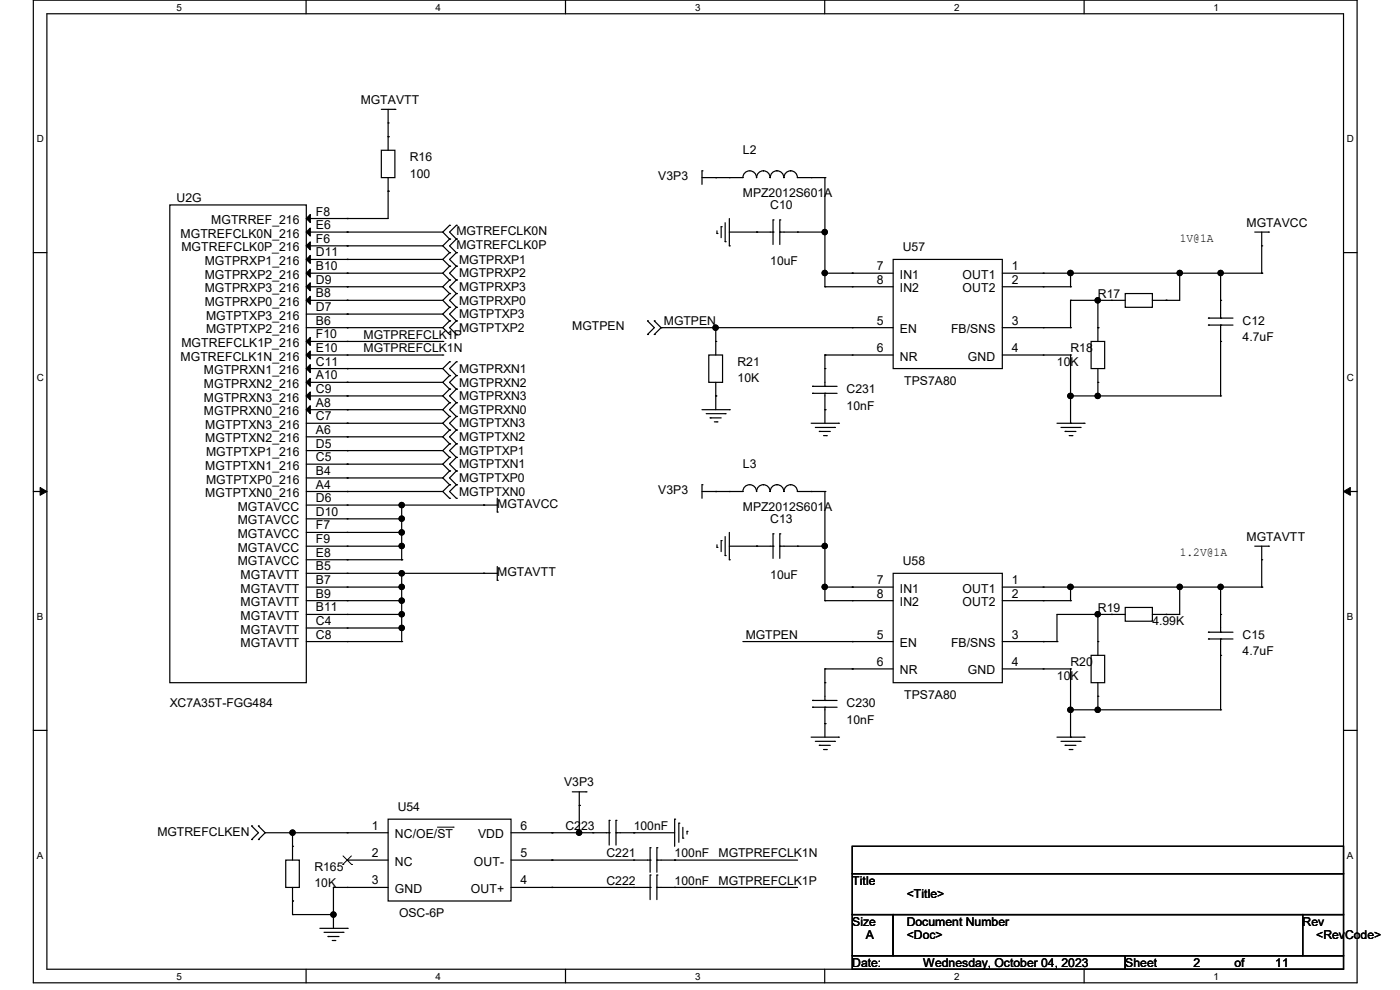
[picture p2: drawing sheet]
<svg xmlns="http://www.w3.org/2000/svg" width="297mm" height="210mm" viewBox="0 0 297 210" stroke-linecap="round" stroke-linejoin="round" font-family="sans-serif">
<path d="M7.1 0h280.8v208.5h-280.8zM9.9 2.9h275.1v202.7h-275.1z" fill="none" stroke="#000" stroke-width=".25"/>
<g fill="#fff">
<path d="M37.4 .3h1.2v2.4h-1.2z"/>
<path d="M37.4 205.9h1.2v2.3h-1.2z"/>
</g>
<path d="M64.9 0v2.9M64.9 205.6v2.9" fill="none" stroke="#000" stroke-width=".25"/>
<g fill="#fff">
<path d="M92.4 .3h1.2v2.4h-1.2z"/>
<path d="M92.4 205.9h1.2v2.3h-1.2z"/>
</g>
<path d="M120 0v2.9M120 205.6v2.9" fill="none" stroke="#000" stroke-width=".25"/>
<g fill="#fff">
<path d="M147.4 .3h1.2v2.4h-1.2z"/>
<path d="M147.4 205.9h1.2v2.3h-1.2z"/>
</g>
<path d="M175 0v2.9M175 205.6v2.9" fill="none" stroke="#000" stroke-width=".25"/>
<g fill="#fff">
<path d="M202.4 .3h1.2v2.4h-1.2z"/>
<path d="M202.4 205.9h1.2v2.3h-1.2z"/>
</g>
<path d="M230 0v2.9M230 205.6v2.9" fill="none" stroke="#000" stroke-width=".25"/>
<g fill="#fff">
<path d="M257.5 .3h1.1v2.4h-1.1z"/>
<path d="M257.5 205.9h1.1v2.3h-1.1z"/>
<path d="M7.8 28.2h1.5v2.4h-1.5z"/>
<path d="M285.7 28.2h1.5v2.4h-1.5z"/>
<path d="M7.8 78.9h1.5v2.3h-1.5z"/>
<path d="M285.7 78.9h1.5v2.3h-1.5z"/>
</g>
<path d="M7.1 53.6h2.8M285 53.6h2.9" fill="none" stroke="#000" stroke-width=".25"/>
<g fill="#fff">
<path d="M7.8 129.6h1.3v2.3h-1.3z"/>
<path d="M285.7 129.6h1.4v2.3h-1.4z"/>
</g>
<path d="M7.1 104.3h2.8M285 104.3h2.9" fill="none" stroke="#000" stroke-width=".25"/>
<path d="M8.5 103.4l1.4 .9-1.4 .8zM285 104.3l1.5-.9v1.7z" fill="#000" stroke="#000" stroke-width=".21"/>
<g fill="#fff">
<path d="M7.8 180.3h1.3v2.3h-1.3z"/>
<path d="M285.7 180.3h1.4v2.3h-1.4z"/>
</g>
<g fill="none" stroke="#000" stroke-width=".25">
<path d="M80.9 31.9h2.9v5.8h-2.9zM80.9 23.2h2.9M82.3 26.1h.1M82.3 29h.1M82.3 23.2v8.7M82.3 37.7v8.7h-17.3M83.8 23.2h.1M148.9 36.2h.1M148.9 37.7h8.7a1.44 1.44 0 0 1 1.4-1.5 1.44 1.44 0 0 1 1.5 1.5M148.9 36.2v2.9M151.8 37.7h.1M154.7 37.7h.1"/>
<path d="M163.4 37.7a1.42 1.42 0 0 0-1.4-1.5 1.42 1.42 0 0 0-1.5 1.5M166.3 37.7a1.43 1.43 0 0 0-1.5-1.5 1.42 1.42 0 0 0-1.4 1.5M172.1 37.7h.1M175 37.7h-5.8a1.42 1.42 0 0 0-1.4-1.5 1.42 1.42 0 0 0-1.5 1.5M175 37.7h.1M175 37.7v23.1M36 43.5h29v101.3h-29zM65 49.2h28.9M65 52.2h28.9M65 55h28.9M65 58h28.9M73.7 46.4h.1"/>
<path d="M73.7 49.2h.1M73.7 52.2h.1M73.7 55h.1M73.7 58h.1M82.3 40.6h.1M93.9 49.2l1.5 1.5M93.9 52.2l1.5 1.4M93.9 55l1.5 1.5M93.9 58l1.5 1.4M95.4 47.8h.1M95.4 50.7h.1M95.4 53.6h.1"/>
<path d="M95.4 56.5h.1M95.4 59.4h.1M95.4 47.8l-1.5 1.4M95.4 50.7l-1.5 1.5M95.4 53.6l-1.5 1.4M95.4 56.5l-1.5 1.5M95.4 59.4l-1.5 1.4M96.8 50.7h.1M96.8 47.8h.1M96.8 53.6h.1M96.8 56.5h.1M96.8 59.4h.1"/>
<path d="M96.8 47.8l-1.4 1.4 1.4 1.5M96.8 50.7l-1.4 1.5 1.4 1.4M96.8 53.6l-1.4 1.4 1.4 1.5M96.8 56.5l-1.4 1.5 1.4 1.4M96.8 59.4l-1.4 1.4 1.4 1.5M152.1 49.5h.1M152.1 49v.5M153 48.1h.1M153 48.1v2.3M153.8 51.3h.1M153.8 47.2v4.1M154.7 52.2h.1"/>
<path d="M154.7 46.4v5.8M154.7 49.2h9.3M160.5 49.2h.1M164 49.2h.1M164 46.7h.1M164 46.7v5.2M165.4 46.7h.1M165.4 49.2h.1M165.4 49.2h9.6M165.4 46.7v5.2M169.2 49.2h.1M175 49.2h.1"/>
<path d="M175 58h.1M175 58h14.5M180.8 58h.1M189.5 55h23.1v23.2h-23.1zM212.6 58h55.1M221.3 58h.1M227.1 58h.1M227.1 58v2.8M250.3 58h.1M250.3 58v5.7h-5.8M259 58h.1M259 58v9.5"/>
<path d="M266.2 49.2h2.9M267.7 52.2h.1M267.7 58h.1M267.7 49.2v8.8M269.1 49.2h.1M65 60.8h28.9M65 63.7h28.9M65 66.6h28.9M65 69.5h28.9M65 72.4h28.9M65 75.3h28.9M65 78.2h28.9"/>
<path d="M73.7 60.8h.1M73.7 63.7h.1M73.7 66.6h.1M73.7 69.5h.1M73.7 72.4h.1M73.7 75.3h.1M73.7 78.2h.1M93.9 72.4h.1M93.9 75.3h.1M93.9 63.7l1.5 1.5M93.9 60.8l1.5 1.5M93.9 69.5l1.5 1.5"/>
<path d="M93.9 66.6l1.5 1.5M93.9 78.2l1.5 1.5M95.4 62.3h.1M95.4 65.2h.1M95.4 68.1h.1M95.4 71h.1M95.4 76.8h.1M95.4 79.7h.1M95.4 62.3l-1.5 1.4M95.4 68.1l-1.5 1.4M95.4 65.2l-1.5 1.4M95.4 76.8l-1.5 1.4"/>
<path d="M95.4 79.7l-1.5 1.4M96.8 65.2h.1M96.8 62.3h.1M96.8 71h.1M96.8 68.1h.1M96.8 79.7h.1M96.8 76.8h.1M96.8 62.3l-1.4 1.4 1.4 1.5M96.8 68.1l-1.4 1.4 1.4 1.5M96.8 65.2l-1.4 1.4 1.4 1.5M96.8 76.8l-1.4 1.4 1.4 1.5M96.8 79.7l-1.4 1.4 1.4 1.4"/>
<path d="M137.4 68.1h.1M137.4 71h.1M137.4 68.1l1.4 1.4-1.4 1.5M138.8 71h.1M138.8 68.1h.1M138.8 68.1l1.5 1.4M140.3 69.5h.1M140.3 69.5l-1.5 1.5M140.3 69.5h49.2M150.4 75.3h2.9v5.8h-2.9zM151.8 72.4h.1M151.8 69.5h.1"/>
<path d="M151.8 69.5v5.8M175 78.2h.1M175 60.8h.1M175 75.3h.1M175 75.3v6.7M175 60.8h14.5M175 75.3h14.5M180.8 69.5h.1M180.8 75.3h.1M180.8 60.8h.1M212.6 60.8h14.5M212.6 69.5h14.5"/>
<path d="M212.6 75.3h14.5M221.3 60.8h.1M221.3 69.5h.1M221.3 75.3h.1M227.1 60.8h.1M227.1 75.3h.1M227.1 69.5h.1M227.1 63.7h.1M227.1 63.7h11.6M227.1 63.7v5.8M227.1 75.3v14.5M231.5 72.4h2.9v5.8h-2.9z"/>
<path d="M232.9 69.5h.1M232.9 63.7h.1M232.9 63.7v8.7M232.9 78.2v5.8M235.8 63.7h.1M238.7 62.3h5.8v2.9h-5.8zM247.4 63.7h.1M256.4 67.5h.1M256.4 69h.1M256.4 67.5h5.2M256.4 69h5.2M259 69h.1"/>
<path d="M259 67.5h.1M259 72.4h.1M259 63.7h.1M259 69v15M65 89.8h28.9M65 86.9h28.9M65 81.1h28.9M65 84h28.9M65 92.7h28.9M65 95.6h28.9M65 98.5h28.9M73.7 81.1h.1"/>
<path d="M73.7 84h.1M73.7 86.9h.1M73.7 89.8h.1M73.7 92.7h.1M73.7 95.6h.1M73.7 98.5h.1M93.9 95.6l1.5 1.4M93.9 98.5l1.5 1.4M93.9 92.7l1.5 1.4M93.9 89.8l1.5 1.4M93.9 86.9l1.5 1.4M93.9 81.1l1.5 1.4"/>
<path d="M93.9 84l1.5 1.4M95.4 99.9h.1M95.4 94.1h.1M95.4 97h.1M95.4 91.2h.1M95.4 88.3h.1M95.4 85.4h.1M95.4 82.5h.1M95.4 99.9l-1.5 1.5M95.4 94.1l-1.5 1.5M95.4 97l-1.5 1.5M95.4 91.2l-1.5 1.5"/>
<path d="M95.4 88.3l-1.5 1.5M95.4 85.4l-1.5 1.5M95.4 82.5l-1.5 1.5M96.8 99.9h.1M96.8 97h.1M96.8 94.1h.1M96.8 91.2h.1M96.8 88.3h.1M96.8 85.4h.1M96.8 82.5h.1M96.8 99.9l-1.4 1.5 1.4 1.4M96.8 94.1l-1.4 1.5 1.4 1.4"/>
<path d="M96.8 97l-1.4 1.5 1.4 1.4M96.8 91.2l-1.4 1.5 1.4 1.4M96.8 88.3l-1.4 1.5 1.4 1.4M96.8 85.4l-1.4 1.5 1.4 1.4M96.8 82.5l-1.4 1.5 1.4 1.4M148.9 86.9h5.8M149.8 87.8h4M150.7 88.6h.1M150.7 88.6h2.3M151.6 89.5h.5M151.8 84h.1M151.8 81.1v5.8"/>
<path d="M152.1 89.5h.1M153.8 87.8h.1M154.7 86.9h.1M172.1 89.8h5.8M172.4 82h.1M172.4 83.4h.1M172.4 82h5.2M172.4 83.4h5.2M173 90.7h4M173.8 91.5h.1M173.8 91.5h2.3M174.7 92.4h.6"/>
<path d="M175 83.4h.1M175 82h.1M175 86.9h.1M175 83.4v6.4M175.3 92.4h.1M177 90.7h.1M177.9 89.8h.1M224.2 89.8h5.8M225.1 90.7h4.1M226 91.5h.1M226 91.5h2.3M226.8 92.4h.6"/>
<path d="M227.1 84h.1M227.1 89.8h.1M227.1 84h31.9M227.4 92.4h.1M229.2 90.7h.1M230 89.8h.1M232.9 81.1h.1M232.9 84h.1M259 84h.1M65 104.3h28.9M65 115.9h20.2M65 107.1h40.5"/>
<path d="M65 101.4h28.9M65 110.1h20.2M65 112.9h20.2M65 118.7h20.2M73.7 101.4h.1M73.7 104.3h.1M73.7 107.1h.1M73.7 110.1h.1M73.7 112.9h.1M73.7 115.9h.1M73.7 118.7h.1M85.2 107.1h.1"/>
<path d="M85.2 118.7h.1M85.2 110.1h.1M85.2 112.9h.1M85.2 115.9h.1M85.2 107.1v11.6M93.9 101.4l1.5 1.4M93.9 104.3l1.5 1.4M95.4 102.8h.1M95.4 105.7h.1M95.4 102.8l-1.5 1.5M96.8 102.8h.1M96.8 105.7h.1"/>
<path d="M96.8 102.8l-1.4 1.5 1.4 1.4M102.6 107.1h.1M105.5 108.6h.1M105.5 105.7v2.9M148.9 102.8h.1M148.9 104.3h8.7a1.44 1.44 0 0 1 1.4-1.5 1.44 1.44 0 0 1 1.5 1.5M148.9 102.8v2.9M151.8 104.3h.1M152.1 116.1h.1M152.1 115.6v.5M153 114.7h.1M153 114.7v2.3"/>
<path d="M153.8 117.9h.1M153.8 113.8v4.1M154.7 118.7h.1M154.7 104.3h.1M154.7 112.9v5.8M154.7 115.9h9.3M160.5 115.9h.1M163.4 104.3v-.1a1.42 1.42 0 0 0-1.4-1.4 1.42 1.42 0 0 0-1.5 1.5M164 115.9h.1M164 113.2h.1M164 113.2v5.2M165.4 113.2h.1"/>
<path d="M165.4 115.9h.1M165.4 115.9h9.6M165.4 113.2v5.2M166.3 104.3a1.43 1.43 0 0 0-1.5-1.5 1.42 1.42 0 0 0-1.4 1.5M169.2 115.9h.1M172.1 104.3h.1M175 104.3l-5.8-.1a1.42 1.42 0 0 0-1.4-1.4 1.42 1.42 0 0 0-1.5 1.5M175 104.3h.1M175 115.9h.1M175 104.3v23.1M266.2 115.9h2.9M267.7 118.7h.1"/>
<path d="M267.7 115.9v8.6M269.1 115.9h.1M65 121.6h40.5M65 130.3h20.2M65 124.5h20.2M65 127.4h20.2M65 133.2h20.2M65 136.1h20.2M73.7 121.6h.1M73.7 124.5h.1M73.7 127.4h.1M73.7 130.3h.1"/>
<path d="M73.7 133.2h.1M73.7 136.1h.1M85.2 121.6h.1M85.2 124.5h.1M85.2 127.4h.1M85.2 130.3h.1M85.2 133.2h.1M85.2 136.1h.1M85.2 121.6v14.5M102.6 121.6h.1M105.5 123.1h.1M105.5 120.2v2.9"/>
<path d="M157.6 136.1h31.9M175 124.5h.1M175 127.4h.1M175 124.5h14.5M175 127.4h14.5M180.8 136.1h.1M180.8 124.5h.1M180.8 127.4h.1M189.5 121.6h23.1v23.2h-23.1zM212.6 124.5h55.1M212.6 127.4h14.5M212.6 136.1h11.6"/>
<path d="M221.3 124.5h.1M221.3 127.4h.1M221.3 136.1h.1M224.2 136.1h.1M227.1 124.5h.1M227.1 127.4h.1M227.1 124.5v2.9M231.5 139h2.9v5.8h-2.9zM232.9 136.1h.1M232.9 130.3h.1M232.9 130.3v8.7M235.8 130.3h.1"/>
<path d="M238.7 128.9h5.8v2.9h-5.8zM238.7 130.3h-14.5v5.8M247.4 130.3h.1M250.3 124.5h.1M250.3 124.5v5.8h-5.8M256.4 134.1h.1M256.4 135.6h.1M256.4 134.1h5.2M256.4 135.6h5.2M259 135.6h.1M259 134.1h.1M259 139h.1"/>
<path d="M259 130.3h.1M259 124.5h.1M259 124.5v9.6M259 135.6v15M267.7 124.5h.1M7.1 154.9h2.8M172.1 156.4h5.8M172.4 148.6h.1M172.4 150h.1M172.4 148.6h5.2M172.4 150h5.2M173 157.3h4"/>
<path d="M173.8 158.1h.1M173.8 158.1h2.3M174.7 159h.6M175 150h.1M175 148.6h.1M175 153.5h.1M175 144.8h.1M175 141.9h.1M175 141.9v6.7M175 150v6.4M175 141.9h14.5M175.3 159h.1"/>
<path d="M177 157.3h.1M177.9 156.4h.1M180.8 141.9h.1M212.6 141.9h14.5M221.3 141.9h.1M224.2 156.4h5.8M225.1 157.3h4.1M226 158.1h.1M226 158.1h2.3M226.8 159h.6M227.1 150.6h.1M227.1 156.4h.1"/>
<path d="M227.1 141.9h.1M227.1 141.9v14.5M227.1 150.6h31.9M227.4 159h.1M229.2 157.3h.1M230 156.4h.1M232.9 147.7h.1M232.9 150.6h.1M232.9 144.8v5.8M259 150.6h.1M285 154.9h2.9M53.4 175.2h.1"/>
<path d="M53.4 178.1h.1M53.4 175.2l1.4 1.5-1.4 1.4M54.8 178.1h.1M54.8 175.2h.1M54.8 175.2l1.5 1.5M56.3 176.7l-1.5 1.4M56.3 176.7h26M62.1 179.5h.1M62.1 176.7h.1M62.1 176.7v5.8M73.7 176.7h.1M82.3 173.8h26.1v17.3h-26.1z"/>
<path d="M108.4 176.7h20.8M117.1 176.7h.1M121.4 168h2.9M122.9 170.9h.1M122.9 176.7h.1M122.9 168v8.7M124.3 168h.1M125.8 176.7h.1M129.2 176.7h.1M129.2 174h.1M129.2 174v5.3M130.7 174h.1"/>
<path d="M130.7 176.7h.1M130.7 176.7h12.4M130.7 174v5.3M134.5 176.7h.1M137.9 179.8h.1M137.9 179.8v5.2M139.4 179.8h.1M139.4 179.8v5.2M143.1 173.8h.1M143.1 173.8v5.7M144 174.6h.1M144 174.6v4.1"/>
<path d="M144.9 177.8h.1M144.9 175.5v2.3M145.8 176.4h.1M145.8 176.4v.6M180.8 179.5h104.2v5.8h-104.2zM60.6 182.5h2.9v5.8h-2.9zM62.1 191.1h.1M62.1 194h.1M62.1 188.3v5.7M62.1 194h8.6M67.9 196.9h5.8M68.7 197.8h4.1"/>
<path d="M69.6 198.7h.1M69.6 198.7h2.3M70.5 199.5h.5M70.7 188.3h.1M70.7 194h.1M70.7 188.3h11.6M70.7 188.3v8.6M71 199.5h.1M72.8 197.8h.1M73.7 196.9h.1M73.7 182.5h.1M73.7 188.3h.1"/>
<path d="M73.7 182.5h8.6M108.4 188.3h29.5M108.4 182.5h29.5M117.1 188.3h.1M117.1 182.5h.1M134.5 188.3h.1M134.5 182.5h.1M137.9 188.3h.1M137.9 185.6h.1M137.9 182.5h.1M137.9 185.6v5.2M139.4 185.6h.1"/>
<path d="M139.4 188.3h.1M139.4 182.5h.1M139.4 188.3h29.8M139.4 185.6v5.2M139.4 182.5h29.8M143.1 188.3h.1M143.1 182.5h.1M180.8 185.3h104.2v8.7h-104.2zM180.8 194h8.7v8.7h-8.7zM189.5 194h86.9v8.7h-86.9zM276.4 194h8.6v8.7h-8.6zM180.8 202.7h57.9v2.9h-57.9z"/>
<path d="M238.7 202.7h46.3v2.9h-46.3z"/>
</g>
<g fill="#000" stroke="#000" stroke-width=".25">
<path d="M65 46.4l.8-.9v1.7zM65 49.2l.8-.8v1.7zM65 52.2l.8-.9v1.7zM65 55l.8-.8v1.7zM65 58l.8-.9v1.7zM65 60.8l.8-.8v1.7zM65 63.7l.8-.8v1.7zM65.8 71.6v1.7l-.8-.9zM65.8 74.5v1.7l-.8-.9zM65 78.2l.8-.9v1.7zM65.8 80.3v1.7l-.8-.9zM65.8 83.1v1.7l-.8-.8z"/>
<path d="M65.8 86.1v1.7l-.8-.9z"/>
<circle cx="175" cy="49.2" r=".55"/>
<circle cx="175" cy="57.9" r=".55"/>
<circle cx="227.1" cy="57.9" r=".56"/>
<circle cx="250.3" cy="57.9" r=".55"/>
<circle cx="259" cy="57.9" r=".55"/>
<circle cx="151.8" cy="69.5" r=".55"/>
<circle cx="232.9" cy="63.7" r=".55"/>
<circle cx="227.1" cy="84" r=".56"/>
<circle cx="232.9" cy="84" r=".55"/>
<circle cx="85.2" cy="115.8" r=".55"/>
<circle cx="85.2" cy="107.1" r=".55"/>
<circle cx="85.2" cy="110" r=".55"/>
<circle cx="85.2" cy="112.9" r=".55"/>
<circle cx="175" cy="115.8" r=".55"/>
<circle cx="85.2" cy="124.5" r=".55"/>
<circle cx="85.2" cy="130.3" r=".55"/>
<circle cx="85.2" cy="127.4" r=".55"/>
<circle cx="85.2" cy="133.2" r=".55"/>
<circle cx="85.2" cy="121.6" r=".55"/>
<circle cx="175" cy="124.5" r=".55"/>
<circle cx="227.1" cy="124.5" r=".56"/>
<circle cx="232.9" cy="130.3" r=".55"/>
<circle cx="250.3" cy="124.5" r=".55"/>
<circle cx="259" cy="124.5" r=".55"/>
<circle cx="227.1" cy="150.6" r=".56"/>
<circle cx="232.9" cy="150.6" r=".55"/>
<circle cx="62.1" cy="176.6" r=".55"/>
<circle cx="122.9" cy="176.6" r=".55"/>
<circle cx="70.7" cy="194" r=".55"/>
</g>
<path d="M92.8 175.5h3.3M96.1 175.5h.1M72.7 183.4h.1M72.8 181.6l1.8 1.8M74.5 181.6l-1.8 1.8M74.6 183.4h.1" fill="none" stroke="#000" stroke-width=".21"/>
<g font-size="2.6">
<text x="76.5" y="22.1">MGTAVTT</text>
<text x="87" y="34.2">R16</text>
<text x="157.6" y="32.8">L2</text>
<text x="87" y="37.7">100</text>
<text x="139.7" y="38.3">V3P3</text>
<text x="157.6" y="41.7">MPZ2012S601A</text>
<text x="37.5" y="42.9">U2G</text>
<text x="44.8" y="47.5">MGTRREF_216</text>
<text x="67" y="45.7">F8</text>
<text x="163.4" y="44.3">C10</text>
<text x="38.3" y="50.4">MGTREFCLK0N_216</text>
<text x="38.5" y="53.3">MGTREFCLK0P_216</text>
<text x="67" y="48.6">E6</text>
<text x="67" y="51.5">F6</text>
<text x="96.8" y="49.8">MGTREFCLK0N</text>
<text x="96.8" y="52.7">MGTREFCLK0P</text>
<text x="191.5" y="53.3">U57</text>
<text x="250.3" y="51.3">1V@1A</text>
<text x="264.5" y="48.1">MGTAVCC</text>
<text x="43.4" y="56.2">MGTPRXP1_216</text>
<text x="43.4" y="59.1">MGTPRXP2_216</text>
<text x="67" y="54.4">D11</text>
<text x="67" y="57.3">B10</text>
<text x="97.4" y="55.9">MGTPRXP1</text>
<text x="97.4" y="58.8">MGTPRXP2</text>
<text x="163.4" y="56.2">10uF</text>
<text x="186" y="57.3">7</text>
<text x="190.9" y="59.1">IN1</text>
<text x="204.2" y="59.1">OUT1</text>
<text x="214.7" y="57.3">1</text>
<text x="43.4" y="62">MGTPRXP3_216</text>
<text x="43.4" y="64.9">MGTPRXP0_216</text>
<text x="67" y="60.2">D9</text>
<text x="67" y="63.1">B8</text>
<text x="67" y="66">D7</text>
<text x="97.4" y="64.6">MGTPRXP0</text>
<text x="97.4" y="61.7">MGTPRXP3</text>
<text x="186" y="60.2">8</text>
<text x="190.9" y="62">IN2</text>
<text x="204.2" y="62">OUT2</text>
<text x="214.7" y="60.2">2</text>
<text x="232.9" y="63.2">R17</text>
<text x="43.7" y="67.8">MGTPTXP3_216</text>
<text x="43.7" y="70.7">MGTPTXP2_216</text>
<text x="67" y="68.9">B6</text>
<text x="67" y="71.8">F10</text>
<text x="77.1" y="71.8">MGTPREFCLK1P</text>
<text x="97.4" y="70.4">MGTPTXP2</text>
<text x="97.4" y="67.5">MGTPTXP3</text>
<text x="121.4" y="70.1">MGTPEN</text>
<text x="140.8" y="68.9">MGTPEN</text>
<text x="186" y="68.9">5</text>
<text x="190.9" y="70.7">EN</text>
<text x="201.8" y="70.7">FB/SNS</text>
<text x="214.7" y="68.9">3</text>
<text x="263.6" y="69">C12</text>
<text x="38.3" y="76.5">MGTREFCLK1N_216</text>
<text x="38.5" y="73.6">MGTREFCLK1P_216</text>
<text x="67" y="74.7">E10</text>
<text x="67" y="77.6">C11</text>
<text x="77.1" y="74.7">MGTPREFCLK1N</text>
<text x="156.5" y="77.6">R21</text>
<text x="186" y="74.7">6</text>
<text x="190.9" y="76.5">NR</text>
<text x="205.4" y="76.5">GND</text>
<text x="214.7" y="74.7">4</text>
<text x="224.2" y="77.6">10K</text>
<text x="227.1" y="74.8">R18</text>
<text x="263.6" y="72.4">4.7uF</text>
<text x="43.3" y="79.4">MGTPRXN1_216</text>
<text x="43.3" y="82.3">MGTPRXN2_216</text>
<text x="67" y="80.5">A10</text>
<text x="67" y="83.4">C9</text>
<text x="97.4" y="79.1">MGTPRXN1</text>
<text x="97.4" y="82">MGTPRXN2</text>
<text x="156.5" y="81.1">10K</text>
<text x="179.6" y="83.4">C231</text>
<text x="191.8" y="81.7">TPS7A80</text>
<text x="43.3" y="85.2">MGTPRXN3_216</text>
<text x="43.3" y="88.1">MGTPRXN0_216</text>
<text x="67" y="86.3">A8</text>
<text x="67" y="89.2">C7</text>
<text x="97.4" y="87.8">MGTPRXN0</text>
<text x="97.4" y="84.9">MGTPRXN3</text>
<text x="179.6" y="86.9">10nF</text>
<text x="43.6" y="91">MGTPTXN3_216</text>
<text x="43.6" y="93.9">MGTPTXN2_216</text>
<text x="67" y="92">A6</text>
<text x="67" y="95">D5</text>
<text x="97.4" y="93.6">MGTPTXN2</text>
<text x="97.4" y="90.7">MGTPTXN3</text>
<text x="43.6" y="99.7">MGTPTXN1_216</text>
<text x="43.7" y="96.8">MGTPTXP1_216</text>
<text x="67" y="97.8">C5</text>
<text x="67" y="100.8">B4</text>
<text x="97.4" y="96.5">MGTPTXP1</text>
<text x="97.4" y="99.4">MGTPTXN1</text>
<text x="157.6" y="99.4">L3</text>
<text x="43.6" y="105.5">MGTPTXN0_216</text>
<text x="43.7" y="102.6">MGTPTXP0_216</text>
<text x="67" y="103.6">A4</text>
<text x="67" y="106.5">D6</text>
<text x="97.4" y="102.2">MGTPTXP0</text>
<text x="97.4" y="105.2">MGTPTXN0</text>
<text x="105.5" y="107.7">MGTAVCC</text>
<text x="139.7" y="104.9">V3P3</text>
<text x="50.5" y="108.3">MGTAVCC</text>
<text x="50.5" y="111.3">MGTAVCC</text>
<text x="67" y="109.4">D10</text>
<text x="67" y="112.3">F7</text>
<text x="157.6" y="108.3">MPZ2012S601A</text>
<text x="163.4" y="111">C13</text>
<text x="50.5" y="114.1">MGTAVCC</text>
<text x="50.5" y="117">MGTAVCC</text>
<text x="50.5" y="119.9">MGTAVCC</text>
<text x="67" y="115.2">F9</text>
<text x="67" y="118.1">E8</text>
<text x="191.5" y="119.9">U58</text>
<text x="250.3" y="117.9">1.2V@1A</text>
<text x="264.5" y="114.7">MGTAVTT</text>
<text x="51.1" y="122.8">MGTAVTT</text>
<text x="51.1" y="125.7">MGTAVTT</text>
<text x="67" y="121">B5</text>
<text x="67" y="123.9">B7</text>
<text x="105.5" y="122.2">MGTAVTT</text>
<text x="163.4" y="122.8">10uF</text>
<text x="186" y="123.9">7</text>
<text x="190.9" y="125.7">IN1</text>
<text x="204.2" y="125.7">OUT1</text>
<text x="214.7" y="123.9">1</text>
<text x="51.1" y="128.6">MGTAVTT</text>
<text x="51.1" y="131.5">MGTAVTT</text>
<text x="67" y="126.8">B9</text>
<text x="67" y="129.7">B11</text>
<text x="186" y="126.8">8</text>
<text x="190.9" y="128.6">IN2</text>
<text x="204.2" y="128.6">OUT2</text>
<text x="214.7" y="126.8">2</text>
<text x="232.9" y="129.8">R19</text>
<text x="51.1" y="134.4">MGTAVTT</text>
<text x="51.1" y="137.3">MGTAVTT</text>
<text x="67" y="132.6">C4</text>
<text x="67" y="135.5">C8</text>
<text x="158.2" y="135.5">MGTPEN</text>
<text x="186" y="135.5">5</text>
<text x="190.9" y="137.3">EN</text>
<text x="201.8" y="137.3">FB/SNS</text>
<text x="214.7" y="135.5">3</text>
<text x="244.5" y="132.7">4.99K</text>
<text x="263.6" y="135.6">C15</text>
<text x="186" y="141.3">6</text>
<text x="190.9" y="143.1">NR</text>
<text x="205.4" y="143.1">GND</text>
<text x="214.7" y="141.3">4</text>
<text x="227.1" y="141.4">R20</text>
<text x="263.6" y="139">4.7uF</text>
<text x="191.8" y="148.3">TPS7A80</text>
<text x="224.2" y="144.2">10K</text>
<text x="36" y="150">XC7A35T-FGG484</text>
<text x="179.6" y="150">C230</text>
<text x="179.6" y="153.5">10nF</text>
<text x="119.7" y="166.8">V3P3</text>
<text x="84.4" y="172">U54</text>
<text x="33.4" y="177.2">MGTREFCLKEN</text>
<text x="78.9" y="176">1</text>
<text x="83.8" y="177.8">NC/OE/ST</text>
<text x="101.4" y="177.8">VDD</text>
<text x="110.4" y="176">6</text>
<text x="120" y="176.1">C223</text>
<text x="134.4" y="176.1">100nF</text>
<text x="66.7" y="184.8">R165</text>
<text x="78.9" y="181.8">2</text>
<text x="83.8" y="183.6">NC</text>
<text x="100.5" y="183.6">OUT-</text>
<text x="110.4" y="181.8">5</text>
<text x="128.6" y="181.9">C221</text>
<text x="143.1" y="181.9">100nF</text>
<text x="152.4" y="181.9">MGTPREFCLK1N</text>
<text x="66.7" y="188.3">10K</text>
<text x="78.9" y="187.6">3</text>
<text x="83.8" y="189.4">GND</text>
<text x="99.9" y="189.4">OUT+</text>
<text x="110.4" y="187.6">4</text>
<text x="128.6" y="187.7">C222</text>
<text x="143.1" y="187.7">100nF</text>
<text x="152.4" y="187.7">MGTPREFCLK1P</text>
<text x="180.8" y="187.7">Title</text>
<text x="192.4" y="190.6">&lt;Title&gt;</text>
<text x="84.7" y="194.6">OSC-6P</text>
<text x="180.8" y="196.3">Size</text>
<text x="192.4" y="196.3">Document Number</text>
<text x="276.4" y="196.3">Rev</text>
<text x="183.7" y="199.3">A</text>
<text x="192.4" y="199.3">&lt;Doc&gt;</text>
<text x="279.2" y="199.3">&lt;RevCode&gt;</text>
<text x="180.8" y="205.1">Date:</text>
<text x="195.8" y="205.1">Wednesday, October 04, 2023</text>
<text x="238.7" y="205.1">Sheet</text>
<text x="253.2" y="205.1">2</text>
<text x="261.9" y="205.1">of</text>
<text x="270.5" y="205.1">11</text>
</g>
<g font-size="2.1">
<text x="37.4" y="2.2">5</text>
<text x="92.4" y="2.2">4</text>
<text x="147.4" y="2.2">3</text>
<text x="202.4" y="2.2">2</text>
<text x="257.5" y="2.2">1</text>
<text x="7.8" y="30.1">D</text>
<text x="285.8" y="30.1">D</text>
<text x="7.8" y="80.8">C</text>
<text x="285.8" y="80.8">C</text>
<text x="7.8" y="131.5">B</text>
<text x="285.8" y="131.5">B</text>
<text x="7.8" y="182.2">A</text>
<text x="285.8" y="182.2">A</text>
<text x="37.4" y="207.8">5</text>
<text x="92.4" y="207.8">4</text>
<text x="147.4" y="207.8">3</text>
<text x="202.4" y="207.8">2</text>
<text x="257.5" y="207.8">1</text>
</g>
</svg>
